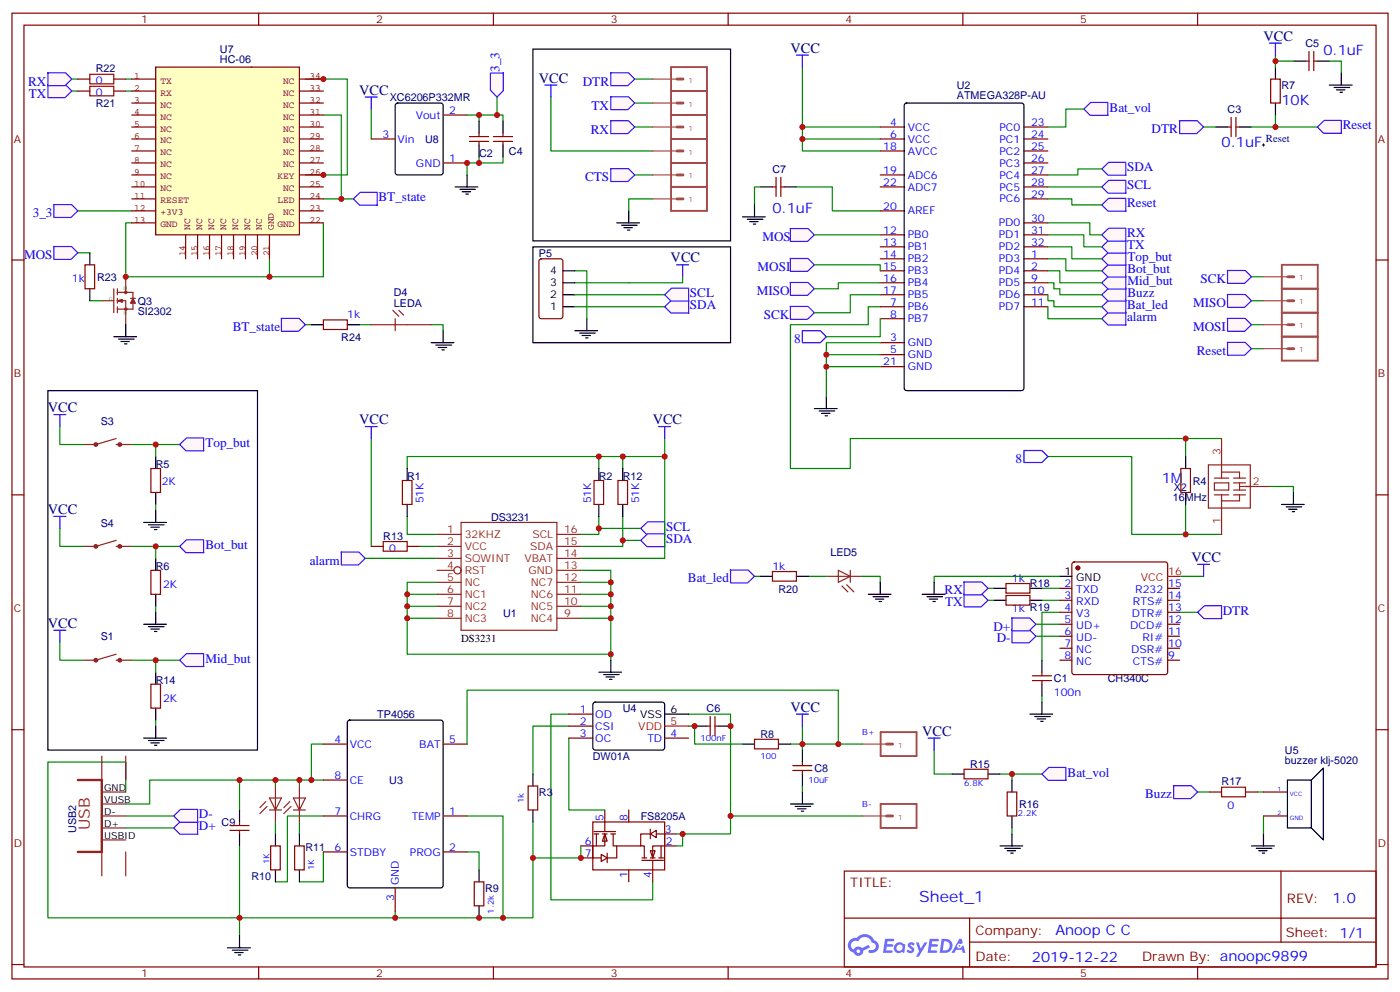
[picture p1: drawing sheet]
<svg xmlns="http://www.w3.org/2000/svg" width="412mm" height="292mm" viewBox="0 0 412 292" stroke-linecap="round" stroke-linejoin="round" font-family="sans-serif">
<g fill="none" stroke="#870000" stroke-width=".35">
<path d="M3.5 3.9h405.4v284.3h-405.4zM7.1 7.4h398.2v277.3h-398.2zM76.2 3.9v3.5M145.3 3.9v3.5M214.5 3.9v3.5M283.6 3.9v3.5M352.8 3.9v3.5M3.5 76.6h3.6M405.3 76.6h3.6M3.5 145.7h3.6M405.3 145.7h3.6M3.5 214.8h3.6"/>
<path d="M405.3 214.8h3.6M248.7 256.5h156.6v28.2h-156.6zM377.3 256.5v20.9M248.7 270.3h156.5M285.6 277.4h119.6M285.6 270.3v14.1M3.5 284h3.6M76.2 284.7v3.5M145.3 284.7v3.5M214.5 284.7v3.5M283.6 284.7v3.5M352.8 284.7v3.5"/>
<path d="M405.3 284h3.6"/>
</g>
<g fill="#5487ff">
<path d="M267.7 277.6a1.22 1.22 0 0 1 1.7 .3l-.4 .6a.47 .47 0 0 0-.3-.4 .47 .47 0 0 0-.5 .2l.1 .2a1.14 1.14 0 0 1 .8 1.8 1.14 1.14 0 0 1-1.9-.1l-.2-.1 .5-.6 .7 .4a.29 .29 0 0 0 .3-.2 .29 .29 0 0 0-.2-.3 1.04 1.04 0 0 1-.6-1.8z"/>
<path d="M260.7 276.4h2.4l.3 .2-.2 .5h-1.8l-.1 .9h1.5l.3 .4-.3 .3h-1.6l-.2 1.1 1.7 .1 .2 .3-.2 .3-2.6 .1z"/>
<path d="M273.8 276.4h2.4l.3 .2-.1 .5h-1.8l-.2 .9h1.6l.3 .4-.4 .3h-1.6l-.1 1.1 1.7 .1 .2 .3-.2 .3h-2.6z"/>
<path d="M282.6 276.4h.7l.3 1.3-.6 .3a.69 .69 0 0 0-1 .2 .69 .69 0 0 0 .4 1 .69 .69 0 0 0 .9-.6l.5-.3 .6 2.2h-.8l-.2-.8h-1.8l-.5 .8h-.8z"/>
<path d="M269.8 277.5h.8l.6 1.8 1.1-1.8h.9l-2.6 4.2h-.8l.9-1.6z"/>
<path d="M277.4 276.4l-.6 4.2h1.3a2.11 2.11 0 0 0 2.5-2.2 2.11 2.11 0 0 0-2.5-2zM278.1 277.1a1.39 1.39 0 0 1 1.7 1.5 1.39 1.39 0 0 1-1.8 1.2h-.3z"/>
<path d="M263.7 278a1.54 1.54 0 0 0-.1 2.2 1.54 1.54 0 0 0 2.2 .1l.6 .3 .3-2.3-.2-.3h-.4a1.49 1.49 0 0 0-2.4 0zM264 279a.94 .94 0 0 1 1.8 0 .94 .94 0 0 1-1.8 0z"/>
<path d="M250.4 276.8a2.18 2.18 0 0 0 1.1 3.7 1.44 1.44 0 0 0 1.6 .9 1.44 1.44 0 0 0 1.2-1.5l2-1-.5-.7-1.9 1a1.47 1.47 0 0 0-2.4 .4 1.39 1.39 0 0 1-.7-1.9 1.39 1.39 0 0 1 2-.5 2.12 2.12 0 0 1 2.2-1.3 2.12 2.12 0 0 1 1.9 1.7 1.14 1.14 0 0 1 1.1 1.4 1.14 1.14 0 0 1-1.7 .7 .43 .43 0 0 0-.5 .4 .43 .43 0 0 0 .4 .5 1.98 1.98 0 0 0 2.5-1.3 1.98 1.98 0 0 0-1.2-2.5 3.1 3.1 0 0 0-5.3-.7l-.9 .1zM252.3 280.1a.55 .55 0 0 1 1.1 0 .55 .55 0 0 1-1.1 0z"/>
<circle cx="282.6" cy="278.5" r=".26"/>
</g>
<g fill="none" stroke="#8c2424" stroke-width=".35">
<path d="M30 88.5h3.5M33.5 85v7.1M34.6 86.1h4.6v2.4M34.6 88.5h2.4v7.1M34.6 85v1.8M34.6 87.8v1.5M34.6 90.3v1.8M34.6 88.5l1.4 .4M35.3 88.5l.7 .4M36 88.2l-1.4 .3M36 88.2v.7M36 88.2l-1.1 .3 1.1 .4"/>
<path d="M37 81.5v4.6M38.5 87.8h1.4M39.2 88.9v2.1h-4.6M39.2 87.8l.7 1.5h-1.4zM39.2 88.5l.3 .8M39.2 88.5l-.4 .8M39.2 88.5l.3 .4M39.2 88.5l-.4 .4M243.4 169.7h10.6M246.9 167.9l3.6 1.8-3.6 1.8zM248 172.5l1.8 1.8M249.4 172.2l2.1 2.1"/>
<path d="M250.5 167.9v3.6"/>
<circle cx="37" cy="86.1" r=".35"/>
<circle cx="37" cy="91" r=".35"/>
</g>
<g fill="none" stroke="#008700" stroke-width=".35">
<path d="M21.2 26.8h1.7M21.2 23.3h1.7M90 23.3h12.3v28.2h-12.3M95.2 33.9h5.3v24.7M109.4 32.1v8.8M141.1 33.9v1.7M146.4 33.9h1.8v1.7M146.4 28.6v5.3h-8.8M95.2 58.6h8.9M141.1 46.2v1.8M148.2 46.2v1.8h-10.6v3.5M22.9 74.4h3.6"/>
<path d="M95.2 65.6v15.9h-15.8"/>
</g>
<path d="M157 72.7h58.2v28.2h-58.2z" fill="none" stroke="#000" stroke-width=".35"/>
<path d="M104.1 58.6l2-2h5l.1 3.8h-5.3z" fill="#fff7f7" stroke="#420aff" stroke-width=".35"/>
<path d="M90 95.6h1.7" fill="none" stroke="#008700" stroke-width=".35"/>
<path d="M82.8 93.8h5.3l1.9 1.8-2.1 1.9h-5z" fill="#fff7f7" stroke="#420aff" stroke-width=".35"/>
<path d="M37 26.8h1.8M37 23.3h1.8M22.9 62.1h15.9M38.8 65.6h-1.8v15.9h42.4v-5.3M169.3 79.7h3.6v14.1M26.5 88.5h3.5M105.8 95.6h3.6M127 95.6h3.5v1.8" fill="none" stroke="#008700" stroke-width=".35"/>
<path d="M33.5 99.1h6.7M34.9 99.8h4.6M37 95.6v3.5M91.7 95.6h3.5M102.3 95.6h3.5M130.5 97.4v3.5M35.6 100.5h2.5M36.7 101.2h.7M127 100.9h6.7M128.4 101.6h4.6M129.1 102.3h2.5M130.2 103h.7" fill="none" stroke="#000" stroke-width=".35"/>
<path d="M95.2 94.2h7.1v2.8h-7.1z" fill="none" stroke="#870000" stroke-width=".35"/>
<path d="M109.4 95.6h17.6M115.7 91.4l1.8 1.7M116.4 93.8v3.6M117.5 91.4l1.4 1.4" fill="none" stroke="#8c2424" stroke-width=".35"/>
<path d="M15.8 60.2h5.3l1.8 1.9-2 1.9h-5z" fill="#fff7f7" stroke="#420aff" stroke-width=".35"/>
<path d="M141.1 39.2v1M148.2 39.2v1M138.3 41.6h5.6M138.3 40.2h5.6M141.1 41.6v1.1M145.3 41.6h5.7M145.3 40.2h5.7M148.2 41.6v1.1" fill="none" stroke="#870000" stroke-width=".35"/>
<path d="M141.1 35.6v3.6M148.2 35.6v3.6M134.1 55h6.7M135.5 55.7h4.6M136.2 56.4h2.4M137.2 57.2h.7M137.6 51.5v3.5M141.1 42.7v3.5M148.2 42.7v3.5" fill="none" stroke="#000" stroke-width=".35"/>
<path d="M144.5 21.5l3.8-.1v5.3l-1.9 1.9-1.9-2.1z" fill="#fff7f7" stroke="#420aff" stroke-width=".35"/>
<path d="M107.6 28.6h3.5M109.4 28.6v3.5" fill="none" stroke="#00f" stroke-width=".35"/>
<path d="M116.7 30.5l.4-.2h12.7l.7 .5v20l-.4 .7h-13l-.6-.5-.1-20z" fill="none" stroke="#000" stroke-width=".35"/>
<path d="M130.5 33.9h7.1M109.4 40.9h7M130.5 48h7.1" fill="none" stroke="#870000" stroke-width=".35"/>
<path d="M45.9 19.8h42.3v49.3h-42.3z" fill="#ffffc2" stroke="#850000" stroke-width=".35"/>
<g fill="none" stroke="#850000" stroke-width=".35">
<path d="M74.1 19.8h.1M38.8 23.3h7.1M38.8 26.8h7.1M38.8 30.3h7.1M38.8 33.9h7.1M38.8 37.4h7.1M88.2 23.3h7M88.2 26.8h7M88.2 30.3h7M88.2 33.9h7M88.2 37.4h7M38.8 40.9h7.1"/>
<path d="M38.8 44.5h7.1M38.8 48h7.1M38.8 51.5h7.1M38.8 55h7.1M38.8 58.6h7.1M88.2 40.9h7M88.2 44.5h7M88.2 48h7M88.2 51.5h7M88.2 55h7M88.2 58.6h7M38.8 62.1h7.1"/>
<path d="M38.8 65.6h7.1M54.7 69.1v7.1M58.2 69.1v7.1M61.7 69.1v7.1M65.3 69.1v7.1M68.8 69.1v7.1M72.3 69.1v7.1M75.8 69.1v7.1M79.4 69.1v7.1M88.2 62.1h7M88.2 65.6h7"/>
</g>
<path d="M232.7 67.3h5.3l1.9 1.8-2 2h-5.1z" fill="#fff7f7" stroke="#420aff" stroke-width=".35"/>
<path d="M26.5 74.4v3.6M26.5 85v3.5" fill="none" stroke="#000" stroke-width=".35"/>
<path d="M25 78h2.9v7h-2.9z" fill="none" stroke="#870000" stroke-width=".35"/>
<path d="M15.8 72.6h5.3l1.8 1.8-2 2h-5z" fill="#fff7f7" stroke="#420aff" stroke-width=".35"/>
<path d="M34.2 129.1l-6 1.8h-3.5M34.2 130.9h4.6M34.2 159.1l-6 1.8h-3.5M34.2 160.9h4.6M34.2 192.6l-6 1.8h-3.5M34.2 194.4h4.6" fill="none" stroke="#8c2424" stroke-width=".35"/>
<g fill="none" stroke="#8c2424" stroke-width=".71">
<circle cx="28.2" cy="130.9" r=".35"/>
<circle cx="35.3" cy="130.9" r=".35"/>
<circle cx="28.2" cy="160.9" r=".35"/>
<circle cx="35.3" cy="160.9" r=".35"/>
<circle cx="28.2" cy="194.4" r=".35"/>
<circle cx="35.3" cy="194.4" r=".35"/>
</g>
<path d="M26.5 21.9h7v2.8h-7zM26.5 25.4h7v2.8h-7z" fill="none" stroke="#a10000" stroke-width=".35"/>
<path d="M22.9 23.3h3.6M22.9 26.8h3.6M33.5 23.3h3.5M33.5 26.8h3.5" fill="none" stroke="#870000" stroke-width=".35"/>
<path d="M107.6 164.4h21.2" fill="none" stroke="#008700" stroke-width=".35"/>
<g fill="#fff7f7" stroke="#420aff" stroke-width=".35">
<path d="M100.5 162.5h5.2l1.9 1.9-2 1.9h-5.1z"/>
<path d="M324.6 93.8l2-1.9h5l.1 3.8h-5.3z"/>
</g>
<path d="M259.3 90.3h-3.5v5.3h-23v42.3h17.7v-8.8h109.3M308.7 134.4h24.7v22.9h26.4M349.2 129.1v5.3M349.2 148.5v8.8M373.9 143.2h7.1v1.8M275.2 220.8v7.1h5.3" fill="none" stroke="#008700" stroke-width=".35"/>
<path d="M273.4 217.3h3.5M275.2 217.3v3.5" fill="none" stroke="#00f" stroke-width=".35"/>
<path d="M188.7 155.6l2.1-2h5l.1 3.8h-5.3z" fill="#fff7f7" stroke="#420aff" stroke-width=".35"/>
<path d="M222.2 169.7h1.8M37 233.2v-8.8h-22.9v45.8h56.5M70.6 229.7v8.8" fill="none" stroke="#008700" stroke-width=".35"/>
<path d="M22.9 229.7h7.1v21.1h-7.1" fill="none" stroke="#8c2424" stroke-width=".71"/>
<path d="M30 233.2h7M30 236.7h7M30 222.6v7.1M37 222.6v7.1M30 240.2h7M30 243.8h7M30 247.3h7M30 250.8v7.1M37 250.8v7.1" fill="none" stroke="#8c2424" stroke-width=".35"/>
<path d="M215.1 167.8h5.3l1.8 1.9-2 1.9h-5z" fill="#fff7f7" stroke="#420aff" stroke-width=".35"/>
<path d="M238.1 169.7h5.3M254 169.7h5.3v1.8" fill="none" stroke="#008700" stroke-width=".35"/>
<path d="M224 169.7h3.5M234.6 169.7h3.5M255.8 175h6.7M257.2 175.7h4.6M257.9 176.4h2.4M258.9 177.1h.7M259.3 171.5v3.5" fill="none" stroke="#000" stroke-width=".35"/>
<path d="M227.5 168.3h7.1v2.8h-7.1z" fill="none" stroke="#870000" stroke-width=".35"/>
<path d="M324.6 90.3l2-1.9h5l.1 3.8h-5.3z" fill="#fff7f7" stroke="#420aff" stroke-width=".35"/>
<path d="M291 176.7h1.8M291 173.2h1.8M312.2 180.3h-5.3v14.1M306.9 205v1.7" fill="none" stroke="#008700" stroke-width=".35"/>
<path d="M306.9 194.4v3.5M303.4 210.3h6.7M304.8 211h4.6M305.5 211.7h2.5M306.6 212.4h.7M306.9 201.4v3.6M306.9 206.7v3.6" fill="none" stroke="#000" stroke-width=".35"/>
<path d="M304.1 199h5.6M306.9 197.9v1.1M304.1 200.4h5.6M306.9 200.4v1" fill="none" stroke="#870000" stroke-width=".35"/>
<g fill="#fff7f7" stroke="#420aff" stroke-width=".35">
<path d="M283.9 174.9h5.3l1.8 1.8-2 2h-5z"/>
<path d="M283.9 171.4h5.3l1.8 1.8-2 2h-5z"/>
</g>
<path d="M306.9 173.2h5.3M306.9 176.7h5.3M305.2 187.3h7M305.2 183.8h7" fill="none" stroke="#008700" stroke-width=".35"/>
<path d="M292.8 176.7h3.5M292.8 173.2h3.5M303.4 176.7h3.5M303.4 173.2h3.5" fill="none" stroke="#000" stroke-width=".35"/>
<path d="M296.3 175.3h7.1v2.9h-7.1zM296.3 171.8h7.1v2.8h-7.1z" fill="none" stroke="#870000" stroke-width=".35"/>
<g fill="#fff7f7" stroke="#420aff" stroke-width=".35">
<path d="M298 185.5h5.3l1.9 1.8-2.1 2h-5z"/>
<path d="M298 181.9h5.3l1.9 1.9-2.1 1.9h-5z"/>
</g>
<path d="M37 243.8h14.2M37 240.2h14.2" fill="none" stroke="#008700" stroke-width=".35"/>
<g fill="#fff7f7" stroke="#420aff" stroke-width=".35">
<path d="M51.2 243.8l2-2h5l.1 3.8h-5.3z"/>
<path d="M51.2 240.2l2-1.9h5l.1 3.8h-5.3z"/>
</g>
<path d="M347.5 180.3h5.3M70.6 270.2v5.3" fill="none" stroke="#008700" stroke-width=".35"/>
<path d="M352.8 180.3l2-2h5l.1 3.8h-5.3z" fill="#fff7f7" stroke="#420aff" stroke-width=".35"/>
<path d="M162.3 28.6v15.9h30M187 23.3h5.3M187 30.3h5.3M187 37.4h5.3M187 51.5h5.3M312.2 169.7h-37v1.8M347.5 169.7h7" fill="none" stroke="#008700" stroke-width=".35"/>
<path d="M352.8 166.2h3.5M354.5 166.2v3.5" fill="none" stroke="#00f" stroke-width=".35"/>
<path d="M271.6 175h6.7M273 175.7h4.6M273.8 176.4h2.4M274.8 177.1h.7M275.2 171.5v3.5M312.2 169.7h3.5" fill="none" stroke="#000" stroke-width=".35"/>
<circle cx="317.5" cy="167.2" r=".53" fill="#870000" stroke="#870000" stroke-width=".35"/>
<g fill="none" stroke="#870000" stroke-width=".35">
<path d="M312.2 173.2h3.5M312.2 176.7h3.5M316 165.7l.4-.2h26.9l.5 .2 .2 .5v31.7l-.3 .5-.4 .2h-26.9l-.5-.2-.2-.5v-31.7zM344 173.2h3.5M344 176.7h3.5M312.2 180.3h3.5M312.2 183.8h3.5M312.2 187.3h3.5M312.2 190.9h3.5M312.2 194.4h3.5M344 180.3h3.5M344 183.8h3.5"/>
<path d="M344 187.3h3.5M344 190.9h3.5M344 194.4h3.5"/>
</g>
<path d="M344 169.7h3.5" fill="none" stroke="#f00" stroke-width=".35"/>
<path d="M197.7 19.8h10.6v42.3h-10.6zM197.7 33.9h10.6M197.7 26.8h10.6M197.7 55h10.6M197.7 48h10.6M197.7 40.9h10.6M259.4 215.5h10.6v7.1h-10.6zM259.4 236.7h10.6v7.1h-10.6z" fill="none" stroke="#a64a4a" stroke-width=".56"/>
<path d="M199.4 37.4h1.8M199.4 30.3h1.8M199.4 23.3h1.8M199.4 58.6h1.8M199.4 51.5h1.8M199.4 44.5h1.8M261.2 219.1h1.7M261.2 240.2h1.7" fill="none" stroke="#a64a4a" stroke-width=".85"/>
<path d="M192.3 37.4h6.9M192.3 30.3h6.9M192.3 23.3h6.9M192.3 58.6h6.9M192.3 51.5h6.9M192.3 44.5h6.9M254 219.1h6.9M254 240.2h6.9" fill="none" stroke="#a64a4a" stroke-width=".35"/>
<path d="M324.6 86.8l2-2h5l.1 3.8h-5.3z" fill="#fff7f7" stroke="#420aff" stroke-width=".35"/>
<path d="M352.8 233.2h3.5" fill="none" stroke="#008700" stroke-width=".35"/>
<path d="M345.6 231.3h5.3l1.9 1.9-2.1 1.9h-5z" fill="#fff7f7" stroke="#420aff" stroke-width=".35"/>
<path d="M370.4 233.2h1.8M372.2 240.2v5.3" fill="none" stroke="#008700" stroke-width=".35"/>
<path d="M359.8 231.8h7.1v2.8h-7.1z" fill="none" stroke="#a10000" stroke-width=".35"/>
<path d="M356.3 233.2h3.5M366.9 233.2h3.5M372.2 233.2h7M372.2 240.2h7" fill="none" stroke="#870000" stroke-width=".35"/>
<path d="M379.2 229.7h7.1v14.1h-7.1zM386.3 229.7l3.5-3.6v21.2l-3.5-3.5M368.7 249.1h6.7M370.1 249.8h4.5M370.8 250.5h2.4M371.8 251.2h.7M372.2 245.5v3.6" fill="none" stroke="#000" stroke-width=".35"/>
<path d="M319.3 32.1l2-1.9h5l.1 3.8h-5.3z" fill="#fff7f7" stroke="#420aff" stroke-width=".35"/>
<path d="M298.1 227.9h8.8" fill="none" stroke="#008700" stroke-width=".35"/>
<path d="M306.9 227.9l2-1.9h5.1l.1 3.7h-5.3z" fill="#fff7f7" stroke="#420aff" stroke-width=".35"/>
<path d="M167.6 210.3h-5.3v54.6h30v-5.3M294.6 227.9h3.5v1.8M298.1 243.8v1.7" fill="none" stroke="#008700" stroke-width=".35"/>
<path d="M280.5 227.9h3.5M291 227.9h3.6M298.1 229.7v3.5M294.6 249.1h6.7M296 249.8h4.6M296.7 250.5h2.5M297.7 251.2h.7M298.1 240.2v3.6M298.1 245.5v3.6" fill="none" stroke="#000" stroke-width=".35"/>
<path d="M284 226.5h7v2.8h-7zM296.7 233.2h2.8v7h-2.8zM195.8 245.5h3.5" fill="none" stroke="#870000" stroke-width=".35"/>
<g fill="#fff" stroke="#870000" stroke-width=".35">
<path d="M191.6 250.5h1.4l-.7 2.1z"/>
<path d="M191.6 245.5l1.7-1v2.1z"/>
</g>
<path d="M185.2 256.1v3.5M189.1 253.3h6.3M189.1 252.6h1.4M191.6 245.5h-2.9v3.6h1.1v3.5M191.6 244.1v2.8M191.6 252.6h1.4M192.3 253.3v6.3M193.3 245.5h2.5v3.6h-3.5v3.5M194 252.6h1.4M194.7 249.1v3.5M195.8 249.1h3.5" fill="none" stroke="#870000" stroke-width=".35"/>
<g fill="#fff" stroke="#870000" stroke-width=".35">
<path d="M178.2 245.5l.7 2.2h-1.5z"/>
<path d="M177.1 251.5l1.8 1.1-1.8 1z"/>
</g>
<g fill="none" stroke="#870000" stroke-width=".35">
<path d="M178.2 238.5v6.3M185.2 238.5v3.5M171.1 249.1h3.5M171.1 252.6h3.5M174.6 242h21.2v14.1h-21.2zM175 244.8h6.3M175 245.5h1.4M175.7 245.5v3.6M177.4 245.5h1.5M178.2 245.5v3.6h-3.6v3.5h2.5M178.9 251.2v2.8M179.9 245.5h1.4"/>
<path d="M180.6 245.5v3.6h1.1v3.5h-2.8M181.7 249.1h7"/>
</g>
<path d="M368.7 102.7h3.5M157 252.6v17.6h-8.8" fill="none" stroke="#008700" stroke-width=".35"/>
<g fill="#fff7f7" stroke="#420aff" stroke-width=".35">
<path d="M361.5 100.8h5.3l1.9 1.9-2.1 1.9h-5z"/>
<path d="M232.7 76.1h5.3l1.9 1.9-2 1.9h-5.1z"/>
<path d="M232.7 83.2h5.3l1.9 1.8-2 2h-5.1z"/>
<path d="M232.7 90.2h5.3l1.9 1.9-2 1.9h-5.1z"/>
</g>
<path d="M368.7 95.6h3.5M368.7 88.5h3.5" fill="none" stroke="#008700" stroke-width=".35"/>
<g fill="#fff7f7" stroke="#420aff" stroke-width=".35">
<path d="M361.5 93.8h5.3l1.9 1.8-2.1 1.9h-5z"/>
<path d="M361.5 86.7h5.3l1.9 1.8-2.1 2h-5z"/>
</g>
<path d="M368.7 81.5h3.5" fill="none" stroke="#008700" stroke-width=".35"/>
<path d="M361.5 79.6h5.3l1.9 1.9-2.1 1.9h-5z" fill="#fff7f7" stroke="#420aff" stroke-width=".35"/>
<path d="M377.6 78h10.6v28.2h-10.6zM377.6 99.1h10.6M377.6 92.1h10.6M377.6 85h10.6" fill="none" stroke="#a64a4a" stroke-width=".56"/>
<path d="M379.3 95.6h1.8M379.3 88.5h1.8M379.3 81.5h1.8M379.3 102.7h1.8" fill="none" stroke="#a64a4a" stroke-width=".85"/>
<path d="M372.2 95.6h6.9M372.2 88.5h6.9M372.2 81.5h6.9M372.2 102.7h6.9" fill="none" stroke="#a64a4a" stroke-width=".35"/>
<path d="M109.4 129.1v31.8M123.5 160.9h5.3" fill="none" stroke="#008700" stroke-width=".35"/>
<path d="M112.9 159.5h7v2.8h-7z" fill="none" stroke="#a10000" stroke-width=".35"/>
<path d="M109.4 160.9h3.5M119.9 160.9h3.6" fill="none" stroke="#870000" stroke-width=".35"/>
<g fill="#fff7f7" stroke="#420aff" stroke-width=".35">
<path d="M324.6 83.3l2-2h5l.1 3.8h-5.3z"/>
<path d="M324.6 79.7l2-1.9h5l.1 3.8h-5.3z"/>
<path d="M324.6 76.2l2-1.9h5l.1 3.8h-5.3z"/>
</g>
<path d="M15.9 185.6h3.5M17.6 185.6v3.5" fill="none" stroke="#00f" stroke-width=".35"/>
<path d="M45.9 197.9v3.5M42.3 217.3h6.7M43.7 218h4.6M44.4 218.7h2.5M45.5 219.4h.7M45.9 208.5v3.5M45.9 213.8v3.5" fill="none" stroke="#000" stroke-width=".35"/>
<path d="M44.4 201.4h2.9v7.1h-2.9z" fill="none" stroke="#870000" stroke-width=".35"/>
<path d="M17.6 189.1v5.3h7.1M45.9 194.4h7M45.9 212v1.8" fill="none" stroke="#008700" stroke-width=".35"/>
<path d="M52.9 194.4l2-2h5.1l.1 3.8h-5.3z" fill="#fff7f7" stroke="#420aff" stroke-width=".35"/>
<path d="M169.3 83.3h15.9M176.4 155.6h12.3M183.4 159.1h5.3M38.8 194.4h7.1v3.5M81.1 229.7v1.7M88.2 229.7v1.7M70.6 249.1v8.8M81.1 242v3.5M88.2 242v3.5M95.2 250.8v8.8h-7M95.2 240.2h-10.5v19.4h-3.6M116.4 268.5v1.7" fill="none" stroke="#008700" stroke-width=".35"/>
<path d="M159 76.4l.5-.2h5.6l.7 .4v16.5l-.5 .7h-5.8l-.7-.4-.1-16.5z" fill="none" stroke="#870000" stroke-width=".35"/>
<path d="M165.8 79.7h3.5M165.8 90.3h3.5M165.8 86.8h3.5M165.8 83.3h3.5" fill="none" stroke="#000" stroke-width=".35"/>
<path d="M188.7 159.1l2.1-1.9h5l.1 3.8h-5.3z" fill="#fff7f7" stroke="#420aff" stroke-width=".35"/>
<path d="M160.5 25h3.5M162.3 25v3.6M107.6 125.6h3.5M109.4 125.6v3.5M194 125.6h3.6M195.8 125.6v3.5" fill="none" stroke="#00f" stroke-width=".35"/>
<g fill="none" stroke="#008700" stroke-width=".35">
<path d="M192.3 58.6h-7.1v3.5M119.9 137.9v-3.5h56.5v3.5M176.4 134.4h7v3.5M183.4 134.4h12.4M195.8 129.1v35.3h-24.7M119.9 152v5.3h8.9M176.4 152v5.3h-5.3M183.4 152v8.9h-12.3M119.9 178.5h8.9M119.9 175h8.9M128.8 171.5h-8.9v21.1h60M171.1 167.9h8.8v26.5"/>
<path d="M171.1 178.5h8.8M171.1 175h8.8M171.1 171.5h8.8M119.9 182h8.9M171.1 182h8.8"/>
</g>
<g fill="none" stroke="#000" stroke-width=".35">
<path d="M157 14.5h58.2v56.4h-58.2zM181.7 65.6h6.7M183.1 66.3h4.6M183.8 67h2.5M184.9 67.7h.7M185.2 62.1v3.5M119.9 137.9v3.6M176.4 137.9v3.6M183.4 137.9v3.6M119.9 148.5v3.5M176.4 148.5v3.5M183.4 148.5v3.5"/>
<path d="M176.4 197.9h6.7M177.8 198.6h4.6M178.5 199.3h2.5M179.9 194.4v3.5M179.6 200h.7"/>
</g>
<path d="M118.5 141.5h2.9v7h-2.9zM175 141.5h2.8v7h-2.8zM182 141.5h2.9v7h-2.9z" fill="none" stroke="#870000" stroke-width=".35"/>
<g fill="none" stroke="#8c2424" stroke-width=".35">
<path d="M128.8 157.3h7M135.8 153.8h28.2v31.8h-28.2zM164 157.3h7.1M128.8 160.9h7M128.8 167.9h4.9M128.8 164.4h7M128.8 171.5h7M128.8 175h7M128.8 178.5h7M164 160.9h7.1M164 167.9h7.1M164 164.4h7.1"/>
<path d="M164 171.5h7.1M164 175h7.1M164 178.5h7.1M128.8 182h7M164 182h7.1"/>
<circle cx="134.8" cy="167.9" r="1.06"/>
</g>
<g fill="#fff7f7" stroke="#420aff" stroke-width=".35">
<path d="M179.8 49.7h5.3l1.9 1.8-2.1 1.9h-5z"/>
<path d="M179.8 28.5h5.3l1.9 1.8-2.1 2h-5z"/>
<path d="M179.8 35.5h5.3l1.9 1.9-2.1 1.9h-5z"/>
<path d="M179.8 21.4h5.3l1.9 1.9-2.1 1.9h-5z"/>
</g>
<g fill="none" stroke="#008700" stroke-width=".35">
<path d="M169.3 90.3h26.5M169.3 86.8h26.5M201.1 81.5v1.8h-15.9M17.6 155.6v5.3h7.1M45.9 178.5v1.8M45.9 160.9h7M95.2 219.1h-3.5v10.6M137.6 219.1v-15.9h109.3v15.9M167.6 213.8h-10.6v14.1M167.6 217.3v21.2h10.6M202.8 213.8h1.8v5.3h14.1M202.8 210.3h12.4v35.2h-15.9"/>
<path d="M232.8 219.1h21.2M236.4 213.8v7M95.2 229.7h-51.1v7h-7.1M236.4 231.4v1.8M137.6 240.2h10.6v30h-77.6v-12.3M137.6 250.8h3.5v5.3M157 242v10.6h14.1v-3.5M201.1 245.5v3.6h-1.8M215.2 240.2h38.8"/>
</g>
<g fill="none" stroke="#8c2424" stroke-width=".35">
<path d="M356 136.9h12.3v12.7h-12.3zM359.8 129.1v11.7M359.8 139h5.3v1.8M357.7 142.2h4.2v2.1h-4.2zM357.7 140.8h4.2M357.7 145.7h4.2M359.8 145.7v11.6M363.4 142.2h3.5M363.4 144.3h3.5M363.4 140.8h3.5M363.4 145.7h3.5M365.1 145.7v1.8h-5.3"/>
<path d="M365.1 142.2v2.1M365.1 143.2h8.8M78.3 236l-1.7 1.8M78.7 237.4l-2.1 2.1M79.4 235h3.5l-1.8 3.5zM79.4 238.5h3.5M81.1 231.4v10.6M85.4 236l-1.8 1.8M85.7 237.4l-2.1 2.1M86.4 238.5h3.6M86.4 235h3.6l-1.8 3.5zM88.2 231.4v10.6"/>
</g>
<g fill="none" stroke="#000" stroke-width=".35">
<path d="M375.7 19.8v3.5M381 18h3.5M388.1 18h3.5M358.1 37.4h3.5M365.1 37.4h3.6M375.7 30.3v3.6M224 55h3.5M231.1 55h3.5M14.1 115h61.7v105.8h-61.7zM45.9 134.4v3.5M45.9 145v3.5M45.9 164.4v3.5"/>
<path d="M45.9 175v3.5M42.3 183.8h6.7M43.7 184.5h4.6M44.4 185.2h2.5M45.5 185.9h.7M45.9 180.3v3.5M102.5 212.2l.5-.2h26.8l.7 .5v48.2l-.4 .7h-27.1l-.6-.5-.1-48.2zM174.9 206.9l.4-.2 20.1 .1 .4 .6-.1 13-.6 .4h-20l-.5-.7v-12.7zM195.8 210.3h7M204.6 213.8h3.5M211.7 213.8h3.5M218.7 219.1h3.5"/>
<path d="M229.3 219.1h3.5M70.6 238.5v3.5M157 227.9v3.5M157 238.5v3.5M232.8 236.7h6.7M234.2 237.4h4.6M234.9 238.1h2.5M236 238.8h.7M236.4 220.8v3.6M236.4 227.9v3.5M236.4 233.2v3.5M70.6 245.5v3.6"/>
<path d="M81.1 245.5v3.6M81.1 256.1v3.5M88.2 245.5v3.6M88.2 256.1v3.5M141.1 256.1v3.5M67 279h6.7M68.4 279.8h4.6M70.6 275.5v3.5M141.1 266.7v3.5M69.1 280.5h2.5M70.2 281.2h.7"/>
</g>
<g fill="none" stroke="#870000" stroke-width=".35">
<path d="M384.5 18h1.1M385.6 15.2v5.6M387 15.2v5.6M387 18h1.1M361.6 37.4h1.1M362.7 34.6v5.6M364.1 34.6v5.6M364.1 37.4h1M374.3 23.3h2.8v7h-2.8zM227.5 55h1.1M228.6 52.2v5.7M230 52.2v5.7"/>
<path d="M230 55h1.1M44.4 137.9h2.9v7.1h-2.9zM44.4 167.9h2.9v7.1h-2.9zM95.2 219.1h7.1M130.5 219.1h7.1M167.6 213.8h7M167.6 210.3h7M167.6 217.3h7M195.8 217.3h7M208.1 213.8h1.1M209.2 211v5.6M210.6 211v5.6"/>
<path d="M210.6 213.8h1.1M222.2 217.7h7.1v2.8h-7.1zM95.2 229.7h7.1M155.6 231.4h2.8v7.1h-2.8zM233.5 226.8h5.7M233.5 225.4h5.7M236.4 224.4v1M236.4 226.8v1.1M67.7 243.1h5.7M67.7 244.5h5.7M70.6 242v1.1M70.6 244.5v1"/>
<path d="M79.7 249.1h2.8v7h-2.8zM86.8 249.1h2.8v7h-2.8zM95.2 240.2h7.1M95.2 250.8h7.1M130.5 240.2h7.1M130.5 250.8h7.1M139.7 259.6h2.8v7.1h-2.8zM116.4 261.4v7.1"/>
</g>
<path d="M15.9 122.1h3.5M17.6 122.1v3.5M15.9 152h3.5M17.6 152v3.6M234.6 210.3h3.5M236.4 210.3v3.5" fill="none" stroke="#00f" stroke-width=".35"/>
<path d="M195.8 213.8h7" fill="none" stroke="#f00" stroke-width=".35"/>
<path d="M52.9 160.9l2-2h5.1l.1 3.8h-5.3z" fill="#fff7f7" stroke="#420aff" stroke-width=".35"/>
<path d="M17.6 125.6v5.3h7.1M45.9 130.9h7M45.9 148.5v1.8M38.8 160.9h7.1v3.5" fill="none" stroke="#008700" stroke-width=".35"/>
<path d="M42.3 153.8h6.7M43.7 154.5h4.6M44.4 155.2h2.5M45.5 155.9h.7M45.9 150.3v3.5" fill="none" stroke="#000" stroke-width=".35"/>
<path d="M52.9 130.9l2-2h5.1l.1 3.8h-5.3z" fill="#fff7f7" stroke="#420aff" stroke-width=".35"/>
<path d="M38.8 130.9h7.1v3.5" fill="none" stroke="#008700" stroke-width=".35"/>
<g fill="#fff7f7" stroke="#420aff" stroke-width=".35">
<path d="M324.6 49.7l2-1.9h5l.1 3.8h-5.3z"/>
<path d="M324.6 55l2-1.9h5l.1 3.8h-5.3z"/>
<path d="M195.8 90.3l2-1.9h5l.1 3.8h-5.3z"/>
<path d="M195.8 86.8l2-2h5l.1 3.8h-5.3z"/>
</g>
<path d="M169.3 97.4h6.7M170.7 98.1h4.6M171.4 98.8h2.5M172.5 99.5h.7M172.9 93.8v3.6" fill="none" stroke="#000" stroke-width=".35"/>
<path d="M199.3 78h3.5M201.1 78v3.5" fill="none" stroke="#00f" stroke-width=".35"/>
<g fill="#fff7f7" stroke="#420aff" stroke-width=".35">
<path d="M324.6 72.7l2-2h5l.1 3.8h-5.3z"/>
<path d="M324.6 69.1l2-1.9h5l.1 3.8h-5.3z"/>
<path d="M14 25h5.3l1.9 1.8-2.1 2h-5z"/>
<path d="M14 21.4h5.3l1.9 1.9-2.1 1.9h-5z"/>
</g>
<path d="M391.6 25h6.7M393 25.8h4.6M393.7 26.5h2.5M394.8 27.2h.7M395.1 21.5v3.5M349.2 134.4v3.5M349.2 145v3.5M377.5 148.5h6.7M378.9 149.2h4.6M379.6 149.9h2.5M380.6 150.6h.8M381 145v3.5" fill="none" stroke="#000" stroke-width=".35"/>
<path d="M347.8 137.9h2.9v7.1h-2.9z" fill="none" stroke="#870000" stroke-width=".35"/>
<path d="M375.7 18h5.3M391.6 18h3.5v3.5" fill="none" stroke="#008700" stroke-width=".35"/>
<path d="M324.6 60.3l2-1.9h5l.1 3.8h-5.3z" fill="#fff7f7" stroke="#420aff" stroke-width=".35"/>
<path d="M375.7 16.2v3.6M375.7 37.4h12.4" fill="none" stroke="#008700" stroke-width=".35"/>
<path d="M373.9 12.7h3.6M375.7 12.7v3.5" fill="none" stroke="#00f" stroke-width=".35"/>
<path d="M371.8 42.7h.7M372.2 42.3v.7" fill="none" stroke="#000" stroke-width=".29"/>
<path d="M388.1 37.4l2-1.9h5l.1 3.7h-5.3z" fill="#fff7f7" stroke="#420aff" stroke-width=".35"/>
<path d="M354.5 37.4h3.6" fill="none" stroke="#008700" stroke-width=".35"/>
<path d="M347.4 35.5h5.3l1.8 1.9-2 1.9h-5z" fill="#fff7f7" stroke="#420aff" stroke-width=".35"/>
<g fill="none" stroke="#008700" stroke-width=".35">
<path d="M236.4 19.8v17.6h22.9M236.4 37.4v3.5h22.9M319.3 32.1h-5.3v5.3h-5.3M375.7 33.9v3.5h-7M224 55h-1.8v5.3M234.6 55h10.6v7.1h14.1M236.4 40.9v3.6h22.9M308.7 58.6h7v1.7h8.9M308.7 55h15.9M324.6 49.7h-7.1v1.8h-8.8M239.9 78h19.4v1.7M239.9 69.1h19.4"/>
<path d="M308.7 65.6h12.3v3.5h3.6M308.7 69.1h10.6v3.6h5.3M308.7 72.7h7v3.5h8.9M308.7 76.2h5.3v3.5h10.6M308.7 79.7h3.5v3.6h12.4M259.3 83.3h-12.4v1.7h-7M259.3 86.8h-8.8v5.3h-10.6M259.3 93.8v5.3h-15.9M308.7 90.3v3.5h15.9M308.7 86.8v1.7h1.7v1.8h14.2M308.7 83.3h1.7v1.7h1.8v1.8h12.4M243.4 104.4h15.9"/>
<path d="M243.4 108h15.9M259.3 100.9h-15.9v15.9"/>
</g>
<path d="M266.6 30.5l.5-.2h33.8l.7 .5v83.5l-.4 .7h-34.1l-.7-.5-.1-83.5zM218.7 63.9h6.7M220.1 64.6h4.6M220.8 65.3h2.5M221.9 66h.7M222.2 60.3v3.6M243.4 116.8v3.5M239.9 120.3h6.7M241.3 121h4.6M242 121.7h2.5M243.1 122.4h.7" fill="none" stroke="#000" stroke-width=".35"/>
<path d="M234.6 16.2h3.5M236.4 16.2v3.6M236.4 97.4h5.3l1.7 1.7-1.7 1.8h-5.3zM301.6 132.6h5.3l1.8 1.8-1.8 1.8h-5.3z" fill="none" stroke="#00f" stroke-width=".35"/>
<g fill="none" stroke="#870000" stroke-width=".35">
<path d="M259.3 37.4h7M301.6 37.4h7.1M259.3 40.9h7M259.3 44.5h7M259.3 51.5h7M259.3 55h7M301.6 40.9h7.1M301.6 44.5h7.1M301.6 51.5h7.1M301.6 55h7.1M301.6 48h7.1M301.6 58.6h7.1"/>
<path d="M259.3 62.1h7M259.3 69.1h7M259.3 72.7h7M259.3 76.2h7M259.3 79.7h7M301.6 69.1h7.1M301.6 72.7h7.1M301.6 76.2h7.1M301.6 79.7h7.1M301.6 65.6h7.1M259.3 83.3h7M259.3 86.8h7"/>
<path d="M259.3 90.3h7M259.3 93.8h7M301.6 83.3h7.1M301.6 86.8h7.1M301.6 90.3h7.1M259.3 100.9h7M259.3 104.4h7M259.3 108h7"/>
</g>
<g fill="#c00">
<circle cx="243.4" cy="107.9" r=".88"/>
<circle cx="236.4" cy="37.4" r=".88"/>
<circle cx="137.6" cy="48" r=".88"/>
<circle cx="146.4" cy="33.9" r=".88"/>
<circle cx="95.3" cy="51.5" r=".88"/>
<circle cx="95.3" cy="23.3" r=".88"/>
<circle cx="100.5" cy="58.6" r=".88"/>
<circle cx="349.3" cy="129.1" r=".88"/>
<circle cx="201.1" cy="245.5" r=".88"/>
<circle cx="171.1" cy="252.6" r=".88"/>
<circle cx="157" cy="252.6" r=".88"/>
<circle cx="148.2" cy="270.2" r=".88"/>
<circle cx="45.9" cy="194.4" r=".88"/>
<circle cx="116.4" cy="270.2" r=".88"/>
<circle cx="183.4" cy="159.1" r=".88"/>
<circle cx="195.8" cy="134.4" r=".88"/>
<circle cx="183.4" cy="134.4" r=".88"/>
<circle cx="119.9" cy="182" r=".88"/>
<circle cx="119.9" cy="178.5" r=".88"/>
<circle cx="119.9" cy="175" r=".88"/>
<circle cx="179.9" cy="192.6" r=".88"/>
<circle cx="179.9" cy="182" r=".88"/>
<circle cx="179.9" cy="175" r=".88"/>
<circle cx="246.9" cy="219.1" r=".88"/>
<circle cx="236.4" cy="219.1" r=".88"/>
<circle cx="215.2" cy="240.2" r=".88"/>
<circle cx="45.9" cy="160.9" r=".88"/>
<circle cx="45.9" cy="130.9" r=".88"/>
<circle cx="375.7" cy="18" r=".88"/>
<circle cx="375.7" cy="37.4" r=".88"/>
<circle cx="215.2" cy="213.8" r=".88"/>
<circle cx="204.6" cy="213.8" r=".88"/>
<circle cx="141.1" cy="270.2" r=".88"/>
<circle cx="91.7" cy="229.7" r=".88"/>
<circle cx="179.9" cy="171.4" r=".88"/>
<circle cx="179.9" cy="178.5" r=".88"/>
<circle cx="176.4" cy="134.4" r=".88"/>
<circle cx="176.4" cy="155.6" r=".88"/>
<circle cx="88.2" cy="229.7" r=".88"/>
<circle cx="81.1" cy="229.7" r=".88"/>
<circle cx="298.1" cy="227.9" r=".88"/>
<circle cx="70.6" cy="270.2" r=".88"/>
<circle cx="70.6" cy="229.7" r=".88"/>
<circle cx="349.3" cy="157.3" r=".88"/>
<circle cx="79.4" cy="81.5" r=".88"/>
<circle cx="141.1" cy="33.9" r=".88"/>
<circle cx="141.1" cy="48" r=".88"/>
<circle cx="37" cy="81.5" r=".88"/>
<circle cx="236.4" cy="40.9" r=".88"/>
<circle cx="243.4" cy="104.4" r=".88"/>
</g>
<text font-size="4.6" fill="#8d2323" x="26.5" y="244.5" transform="rotate(-90 26.5 244.5)">USB</text>
<text font-size="4.6" fill="#00f" x="270.8" y="265.5">Sheet_1</text>
<g font-size="4.2" fill="#000080">
<text x="372.2" y="12">VCC</text>
<text x="232.8" y="15.5">VCC</text>
<text x="105.8" y="27.9">VCC</text>
<text x="158.7" y="24.3">VCC</text>
<text x="197.6" y="77.3">VCC</text>
<text x="14.1" y="121.4">VCC</text>
<text x="105.8" y="124.9">VCC</text>
<text x="192.3" y="124.9">VCC</text>
<text x="14.1" y="151.3">VCC</text>
<text x="351" y="165.5">VCC</text>
<text x="14.1" y="184.9">VCC</text>
<text x="232.8" y="209.6">VCC</text>
<text x="271.6" y="216.6">VCC</text>
</g>
<g font-size="4.2" fill="#00f">
<text x="389.8" y="16.2">0.1uF</text>
<text x="377.5" y="31">10K</text>
<text x="359.8" y="43.4">0.1uF</text>
<text x="227.5" y="62.8">0.1uF</text>
<text x="342.2" y="142.2">1M</text>
<text x="392.5" y="265.7">1.0</text>
<text x="310.9" y="275.3">Anoop C C</text>
<text x="304" y="283.1">2019-12-22</text>
</g>
<g font-size="3.9" fill="#00f">
<text x="147.1" y="21.1" transform="rotate(-90 147.1 21.1)">3_3</text>
<text x="8.3" y="25.2">RX</text>
<text x="8.5" y="28.7">TX</text>
<text x="171.7" y="25.2">DTR</text>
<text x="174.2" y="32.3">TX</text>
<text x="326.8" y="32.9">Bat_vol</text>
<text x="174" y="39.3">RX</text>
<text x="339.2" y="39.2">DTR</text>
<text x="395.5" y="38.1">Reset</text>
<text x="172.3" y="53.4">CTS</text>
<text x="332" y="50.4">SDA</text>
<text x="111.5" y="59.3">BT_state</text>
<text x="332" y="55.7">SCL</text>
<text x="9.7" y="63.9">3_3</text>
<text x="332" y="61">Reset</text>
<text x="224.6" y="71">MOS</text>
<text x="332" y="69.9">RX</text>
<text x="7.1" y="76.2">MOS</text>
<text x="332" y="73.4">TX</text>
<text x="332.1" y="77">Top_but</text>
<text x="223.1" y="79.8">MOSI</text>
<text x="332.1" y="80.5">Bot_but</text>
<text x="353.6" y="83.3">SCK</text>
<text x="203.2" y="87.5">SCL</text>
<text x="222.9" y="86.9">MISO</text>
<text x="332.1" y="87.5">Buzz</text>
<text x="332.1" y="84">Mid_but</text>
<text x="203.2" y="91">SDA</text>
<text x="225" y="93.9">SCK</text>
<text x="332" y="91">Bat_led</text>
<text x="332" y="94.6">alarm</text>
<text x="351.4" y="90.4">MISO</text>
<text x="68.5" y="97.4">BT_state</text>
<text x="233.9" y="100.9">8</text>
<text x="351.4" y="97.4">MOSI</text>
<text x="352.5" y="104.5">Reset</text>
<text x="60.5" y="131.7">Top_but</text>
<text x="299.2" y="136.2">8</text>
<text x="60.5" y="161.6">Bot_but</text>
<text x="196.2" y="156.3">SCL</text>
<text x="196.2" y="159.8">SDA</text>
<text x="91.2" y="166.2">alarm</text>
<text x="202.7" y="171.5">Bat_led</text>
<text x="278.2" y="175">RX</text>
<text x="278.4" y="178.6">TX</text>
<text x="292.6" y="185.7">D+</text>
<text x="360.2" y="181.1">DTR</text>
<text x="293.6" y="189.2">D-</text>
<text x="60.5" y="195.2">Mid_but</text>
<text x="314.5" y="228.7">Bat_vol</text>
<text x="337.3" y="235">Buzz</text>
<text x="58.6" y="244.5">D+</text>
<text x="58.6" y="240.9">D-</text>
</g>
<g font-size="3.9" fill="#800">
<text x="250.5" y="261.1">TITLE:</text>
<text x="379.1" y="265.7">REV:</text>
<text x="287.4" y="275.3">Company:</text>
<text x="378.7" y="275.9">Sheet: 1/1</text>
<text x="287.4" y="282.9">Date:</text>
<text x="336.4" y="283">Drawn By: anoopc9899</text>
</g>
<g font-size="3.2" fill="#800">
<text x="41.6" y="6.9">1</text>
<text x="110.8" y="6.9">2</text>
<text x="179.9" y="6.9">3</text>
<text x="249.1" y="6.9">4</text>
<text x="318.2" y="6.9">5</text>
<text x="4.1" y="42">A</text>
<text x="405.9" y="42">A</text>
<text x="4.1" y="111.1">B</text>
<text x="405.9" y="111.1">B</text>
<text x="4.1" y="180.3">C</text>
<text x="405.9" y="180.3">C</text>
<text x="4.1" y="249.4">D</text>
<text x="405.9" y="249.4">D</text>
<text x="41.6" y="287.7">1</text>
<text x="110.8" y="287.7">2</text>
<text x="179.9" y="287.7">3</text>
<text x="249.1" y="287.7">4</text>
<text x="318.2" y="287.7">5</text>
</g>
<g font-size="3.2" fill="#000080">
<text x="64.8" y="15.7">U7</text>
<text x="384.5" y="13.9">C5</text>
<text x="28.2" y="21.3">R22</text>
<text x="64.8" y="18.7">HC-06</text>
<text x="114.8" y="29.8">XC6206P332MR</text>
<text x="281.9" y="29.3">ATMEGA328P-AU</text>
<text x="281.9" y="26.1">U2</text>
<text x="377.5" y="26.3">R7</text>
<text x="28.2" y="31.6">R21</text>
<text x="361.6" y="33.3">C3</text>
<text x="372.9" y="41.8">Reset</text>
<text x="125.2" y="42.1">U8</text>
<text x="141.1" y="46.2">C2</text>
<text x="149.9" y="45.7">C4</text>
<text x="227.5" y="51">C7</text>
<text x="158.7" y="75.7">P5</text>
<text x="28.6" y="82.6">R23</text>
<text x="40.6" y="89.7">Q3</text>
<text x="116" y="87.3">D4</text>
<text x="40.6" y="92.8">SI2302</text>
<text x="116" y="90.3">LEDA</text>
<text x="100.5" y="100.3">R24</text>
<text x="29.7" y="125">S3</text>
<text x="45.9" y="137.8">R5</text>
<text x="119.9" y="141.3">R1</text>
<text x="176.4" y="141.3">R2</text>
<text x="183.4" y="141.3">R12</text>
<text x="351.4" y="142.7">R4</text>
<text x="345.5" y="147.5">16MHz</text>
<text x="345.8" y="144.5">X2</text>
<text x="29.7" y="155">S4</text>
<text x="144.6" y="153.3">DS3231</text>
<text x="112.9" y="158.9">R13</text>
<text x="45.9" y="167.8">R6</text>
<text x="244.6" y="163.7">LED5</text>
<text x="303.4" y="172.7">R18</text>
<text x="229.3" y="174.5">R20</text>
<text x="148.2" y="181.5">U1</text>
<text x="29.7" y="188.5">S1</text>
<text x="45.9" y="201.3">R14</text>
<text x="310.4" y="200.8">C1</text>
<text x="326.3" y="200.9">CH340C</text>
<text x="183.4" y="209.7">U4</text>
<text x="208.1" y="209.7">C6</text>
<text x="111.1" y="211.5">TP4056</text>
<text x="224" y="217.2">R8</text>
<text x="378.5" y="221.9">U5</text>
<text x="174.6" y="223.8">DW01A</text>
<text x="239.9" y="227.3">C8</text>
<text x="285.8" y="226">R15</text>
<text x="378.5" y="225.1">buzzer klj-5020</text>
<text x="114.7" y="230.9">U3</text>
<text x="359.8" y="231.2">R17</text>
<text x="158.8" y="234.4">R3</text>
<text x="300.2" y="238">R16</text>
<text x="22.4" y="245.3" transform="rotate(-90 22.4 245.3)">USB2</text>
<text x="65.3" y="243.2">C9</text>
<text x="188.7" y="241.4">FS8205A</text>
<text x="90" y="250.7">R11</text>
<text x="74.1" y="259.2">R10</text>
<text x="142.9" y="262.6">R9</text>
</g>
<g font-size="3.2" fill="#00f">
<text x="28.2" y="28.3">0</text>
<text x="28.2" y="24.8">0</text>
<text x="122.5" y="34.9">Vout</text>
<text x="132.3" y="33.5">2</text>
<text x="112.6" y="40.6">3</text>
<text x="117.1" y="42">Vin</text>
<text x="262.2" y="37">4</text>
<text x="262.2" y="40.6">6</text>
<text x="267.4" y="38.5">VCC</text>
<text x="267.4" y="42">VCC</text>
<text x="294.4" y="38.5">PC0</text>
<text x="294.4" y="42">PC1</text>
<text x="303.7" y="37">23</text>
<text x="303.7" y="40.6">24</text>
<text x="132.3" y="47.6">1</text>
<text x="260.2" y="44.1">18</text>
<text x="267.4" y="45.5">AVCC</text>
<text x="294.4" y="45.5">PC2</text>
<text x="303.7" y="44.1">25</text>
<text x="303.7" y="47.6">26</text>
<text x="122.5" y="49">GND</text>
<text x="260.2" y="51.2">19</text>
<text x="267.4" y="52.6">ADC6</text>
<text x="294.4" y="49">PC3</text>
<text x="294.4" y="52.6">PC4</text>
<text x="303.7" y="51.2">27</text>
<text x="260.2" y="54.7">22</text>
<text x="267.4" y="56.1">ADC7</text>
<text x="294.4" y="56.1">PC5</text>
<text x="294.4" y="59.6">PC6</text>
<text x="303.7" y="54.7">28</text>
<text x="303.7" y="58.2">29</text>
<text x="260.2" y="61.7">20</text>
<text x="267.4" y="63.1">AREF</text>
<text x="303.7" y="65.3">30</text>
<text x="260.2" y="68.8">12</text>
<text x="267.4" y="70.2">PB0</text>
<text x="294.2" y="66.7">PD0</text>
<text x="294.2" y="70.2">PD1</text>
<text x="303.7" y="68.8">31</text>
<text x="260.2" y="72.3">13</text>
<text x="260.2" y="75.8">14</text>
<text x="267.4" y="73.7">PB1</text>
<text x="267.4" y="77.3">PB2</text>
<text x="294.2" y="73.7">PD2</text>
<text x="294.2" y="77.3">PD3</text>
<text x="303.7" y="72.3">32</text>
<text x="303.7" y="75.8">1</text>
<text x="21.2" y="83.1">1k</text>
<text x="260.2" y="79.4">15</text>
<text x="260.2" y="82.9">16</text>
<text x="267.4" y="80.8">PB3</text>
<text x="294.2" y="80.8">PD4</text>
<text x="303.7" y="79.4">2</text>
<text x="303.7" y="82.9">9</text>
<text x="260.2" y="86.4">17</text>
<text x="262.2" y="90">7</text>
<text x="267.4" y="84.3">PB4</text>
<text x="267.4" y="87.8">PB5</text>
<text x="294.2" y="84.3">PD5</text>
<text x="294.2" y="87.8">PD6</text>
<text x="303.7" y="86.4">10</text>
<text x="303.7" y="90">11</text>
<text x="102.3" y="93.6">1k</text>
<text x="262.2" y="93.5">8</text>
<text x="267.4" y="91.4">PB6</text>
<text x="267.4" y="94.9">PB7</text>
<text x="294.2" y="91.4">PD7</text>
<text x="262.2" y="100.5">3</text>
<text x="267.4" y="102">GND</text>
<text x="260.2" y="107.6">21</text>
<text x="262.2" y="104.1">5</text>
<text x="267.4" y="105.5">GND</text>
<text x="267.4" y="109">GND</text>
<text x="47.6" y="142.9">2K</text>
<text x="124.7" y="148.2" transform="rotate(-90 124.7 148.2)">51K</text>
<text x="174.1" y="148.2" transform="rotate(-90 174.1 148.2)">51K</text>
<text x="188.2" y="148.2" transform="rotate(-90 188.2 148.2)">51K</text>
<text x="114.7" y="162.4">0</text>
<text x="227.5" y="167.9">1k</text>
<text x="48" y="173.1">2K</text>
<text x="298.1" y="171.3">1k</text>
<text x="313.5" y="172.9">2</text>
<text x="344.1" y="172.9">15</text>
<text x="313.5" y="176.4">3</text>
<text x="313.5" y="179.9">4</text>
<text x="317" y="174.6">TXD</text>
<text x="317" y="178.2">RXD</text>
<text x="333.7" y="178.2">RTS#</text>
<text x="334.4" y="174.6">R232</text>
<text x="344.1" y="179.9">13</text>
<text x="344.1" y="176.4">14</text>
<text x="298.1" y="180.3">1k R19</text>
<text x="313.5" y="183.4">5</text>
<text x="317" y="181.7">V3</text>
<text x="317" y="185.2">UD+</text>
<text x="333" y="185.2">DCD#</text>
<text x="333.4" y="181.7">DTR#</text>
<text x="344.1" y="183.4">12</text>
<text x="313.5" y="187">6</text>
<text x="313.5" y="190.5">7</text>
<text x="317" y="188.7">UD-</text>
<text x="336.5" y="188.7">RI#</text>
<text x="344.1" y="190.5">10</text>
<text x="344.1" y="187">11</text>
<text x="313.5" y="194">8</text>
<text x="317" y="192.3">NC</text>
<text x="317" y="195.8">NC</text>
<text x="333.2" y="192.3">DSR#</text>
<text x="333.7" y="195.8">CTS#</text>
<text x="344.1" y="194">9</text>
<text x="48" y="206.6">2K</text>
<text x="170.8" y="209.9">1</text>
<text x="310.4" y="205">100n</text>
<text x="170.8" y="213.4">2</text>
<text x="175.3" y="211.3">OD</text>
<text x="175.3" y="214.8">CSI</text>
<text x="98.5" y="218.7">4</text>
<text x="103" y="220.1">VCC</text>
<text x="123.5" y="220.1">BAT</text>
<text x="132.3" y="218.7">5</text>
<text x="170.8" y="217">3</text>
<text x="175.3" y="218.4">OC</text>
<text x="190.7" y="218.4">TD</text>
<text x="197.6" y="217">4</text>
<text x="98.5" y="229.3">8</text>
<text x="103" y="230.7">CE</text>
<text x="98.5" y="239.9">7</text>
<text x="132.3" y="239.9">1</text>
<text x="361.6" y="238.3">0</text>
<text x="103" y="241.3">CHRG</text>
<text x="121.3" y="241.3">TEMP</text>
<text x="177.8" y="241.7" transform="rotate(-90 177.8 241.7)">5</text>
<text x="184.9" y="241.7" transform="rotate(-90 184.9 241.7)">8</text>
<text x="195.8" y="245.2">3</text>
<text x="98.5" y="250.5">6</text>
<text x="103" y="251.9">STDBY</text>
<text x="120.7" y="251.9">PROG</text>
<text x="132.3" y="250.5">2</text>
<text x="172.3" y="248.7">6</text>
<text x="196.1" y="248.7">2</text>
<text x="172.3" y="252.2">7</text>
<text x="117.5" y="260.7" transform="rotate(-90 117.5 260.7)">GND</text>
<text x="184.9" y="258.5" transform="rotate(-90 184.9 258.5)">1</text>
<text x="191.9" y="258.5" transform="rotate(-90 191.9 258.5)">4</text>
<text x="116.1" y="265.2" transform="rotate(-90 116.1 265.2)">3</text>
</g>
<g font-size="3.2">
<text x="162" y="80.8">4</text>
<text x="162" y="87.8">2</text>
<text x="162" y="84.3">3</text>
<text x="162" y="91.4">1</text>
<text x="313.5" y="169.3">1</text>
<text x="317" y="171.1">GND</text>
<text x="135.8" y="189.1">DS3231</text>
<text x="197.6" y="209.9">6</text>
<text x="188.6" y="211.3">VSS</text>
</g>
<g font-size="3.2" fill="#8d2323">
<text x="359.5" y="134.1" transform="rotate(-90 359.5 134.1)">3</text>
<text x="369" y="142.9">2</text>
<text x="359.5" y="154.4" transform="rotate(-90 359.5 154.4)">1</text>
<text x="131.7" y="157">1</text>
<text x="131.7" y="160.5">2</text>
<text x="136.9" y="158.4">32KHZ</text>
<text x="136.9" y="161.9">VCC</text>
<text x="156.2" y="161.9">SDA</text>
<text x="156.8" y="158.4">SCL</text>
<text x="166.2" y="157">16</text>
<text x="166.2" y="160.5">15</text>
<text x="131.7" y="167.6">4</text>
<text x="131.7" y="164">3</text>
<text x="136.9" y="165.5">SQWINT</text>
<text x="154.5" y="165.5">VBAT</text>
<text x="166.2" y="164">14</text>
<text x="166.2" y="167.6">13</text>
<text x="131.7" y="171.1">5</text>
<text x="136.9" y="169">RST</text>
<text x="136.9" y="172.5">NC</text>
<text x="155.7" y="169">GND</text>
<text x="156.4" y="172.5">NC7</text>
<text x="166.2" y="171.1">12</text>
<text x="131.7" y="174.6">6</text>
<text x="131.7" y="178.2">7</text>
<text x="136.9" y="176">NC1</text>
<text x="136.9" y="179.6">NC2</text>
<text x="156.4" y="179.6">NC5</text>
<text x="156.4" y="176">NC6</text>
<text x="166.2" y="178.2">10</text>
<text x="166.2" y="174.6">11</text>
<text x="131.7" y="181.7">8</text>
<text x="136.9" y="183.1">NC3</text>
<text x="156.4" y="183.1">NC4</text>
<text x="166.2" y="181.7">9</text>
</g>
<g font-size="3.2" fill="#f00">
<text x="336.1" y="171.1">VCC</text>
<text x="344.1" y="169.3">16</text>
<text x="188" y="214.8">VDD</text>
<text x="197.6" y="213.4">5</text>
</g>
<g font-size="2.8" fill="#840000">
<text x="39.5" y="23.2">1</text>
<text x="91.2" y="23.2">34</text>
<text x="39.5" y="26.8">2</text>
<text x="47.3" y="24.6">TX</text>
<text x="47.3" y="28.1">RX</text>
<text x="83.4" y="28.1">NC</text>
<text x="83.4" y="24.6">NC</text>
<text x="91.2" y="26.8">33</text>
<text x="39.5" y="30.3">3</text>
<text x="39.5" y="33.8">4</text>
<text x="47.3" y="31.7">NC</text>
<text x="47.3" y="35.2">NC</text>
<text x="83.4" y="35.2">NC</text>
<text x="83.4" y="31.7">NC</text>
<text x="91.2" y="33.8">31</text>
<text x="91.2" y="30.3">32</text>
<text x="39.5" y="37.4">5</text>
<text x="39.5" y="40.9">6</text>
<text x="47.3" y="38.7">NC</text>
<text x="83.4" y="38.7">NC</text>
<text x="91.2" y="37.4">30</text>
<text x="91.2" y="40.9">29</text>
<text x="39.5" y="44.4">7</text>
<text x="39.5" y="47.9">8</text>
<text x="47.3" y="42.2">NC</text>
<text x="47.3" y="45.8">NC</text>
<text x="83.4" y="45.8">NC</text>
<text x="83.4" y="42.2">NC</text>
<text x="91.2" y="47.9">27</text>
<text x="91.2" y="44.4">28</text>
<text x="39.5" y="51.5">9</text>
<text x="47.3" y="49.3">NC</text>
<text x="47.3" y="52.8">NC</text>
<text x="81.7" y="52.8">KEY</text>
<text x="83.4" y="49.3">NC</text>
<text x="91.2" y="51.5">26</text>
<text x="39.5" y="55">10</text>
<text x="39.5" y="58.5">11</text>
<text x="47.3" y="56.4">NC</text>
<text x="47.3" y="59.9">RESET</text>
<text x="81.7" y="59.9">LED</text>
<text x="83.4" y="56.4">NC</text>
<text x="91.2" y="58.5">24</text>
<text x="91.2" y="55">25</text>
<text x="39.5" y="62.1">12</text>
<text x="39.5" y="65.6">13</text>
<text x="47.3" y="63.4">+3V3</text>
<text x="83.4" y="63.4">NC</text>
<text x="91.2" y="65.6">22</text>
<text x="91.2" y="62.1">23</text>
<text x="47.3" y="66.9">GND</text>
<text x="56" y="67.7" transform="rotate(-90 56 67.7)">NC</text>
<text x="59.5" y="67.7" transform="rotate(-90 59.5 67.7)">NC</text>
<text x="63.1" y="67.7" transform="rotate(-90 63.1 67.7)">NC</text>
<text x="66.6" y="67.7" transform="rotate(-90 66.6 67.7)">NC</text>
<text x="70.1" y="67.7" transform="rotate(-90 70.1 67.7)">NC</text>
<text x="73.6" y="67.7" transform="rotate(-90 73.6 67.7)">NC</text>
<text x="77.2" y="67.7" transform="rotate(-90 77.2 67.7)">NC</text>
<text x="80.7" y="67.7" transform="rotate(-90 80.7 67.7)">GND</text>
<text x="81.7" y="66.9">GND</text>
<text x="54.6" y="75.5" transform="rotate(-90 54.6 75.5)">14</text>
<text x="58.2" y="75.5" transform="rotate(-90 58.2 75.5)">15</text>
<text x="61.7" y="75.5" transform="rotate(-90 61.7 75.5)">16</text>
<text x="65.2" y="75.5" transform="rotate(-90 65.2 75.5)">17</text>
<text x="68.8" y="75.5" transform="rotate(-90 68.8 75.5)">18</text>
<text x="72.3" y="75.5" transform="rotate(-90 72.3 75.5)">19</text>
<text x="75.8" y="75.5" transform="rotate(-90 75.8 75.5)">20</text>
<text x="79.3" y="75.5" transform="rotate(-90 79.3 75.5)">21</text>
</g>
<g font-size="2.8">
<text x="30.7" y="232.8">GND</text>
<text x="30.7" y="236.4">VUSB</text>
<text x="30.7" y="239.9">D-</text>
<text x="30.7" y="243.4">D+</text>
<text x="30.7" y="246.9">USBID</text>
</g>
<g font-size="2.5" fill="#00f">
<text x="206.4" y="218.1">100nF</text>
<text x="254" y="216.4">B+</text>
<text x="224" y="223.5">100</text>
<text x="238.1" y="230.5">10uF</text>
<text x="284" y="231.4">6.8K</text>
<text x="154.3" y="236.4" transform="rotate(-90 154.3 236.4)">1k</text>
<text x="254" y="237.6">B-</text>
<text x="299.9" y="240.2">2.2K</text>
<text x="79.4" y="254.4" transform="rotate(-90 79.4 254.4)">1K</text>
<text x="92.6" y="256.1" transform="rotate(-90 92.6 256.1)">1K</text>
<text x="145.5" y="269" transform="rotate(-90 145.5 269)">1.2k</text>
</g>
<g font-size="2.1" fill="#a54b4b">
<text x="202.8" y="24.3">1</text>
<text x="202.8" y="31.4">1</text>
<text x="202.8" y="38.4">1</text>
<text x="202.8" y="45.5">1</text>
<text x="202.8" y="52.5">1</text>
<text x="202.8" y="59.6">1</text>
<text x="382.7" y="82.5">1</text>
<text x="382.7" y="89.6">1</text>
<text x="382.7" y="96.6">1</text>
<text x="382.7" y="103.7">1</text>
<text x="264.5" y="220.1">1</text>
<text x="264.5" y="241.3">1</text>
</g>
<g font-size="1.8" fill="#00f">
<text x="376.4" y="232.8">1</text>
<text x="376.4" y="239.9">2</text>
<text x="379.9" y="234.2">VCC</text>
<text x="379.9" y="241.3">GND</text>
</g>
<g font-size="1.4" fill="#238d23">
<text x="32.1" y="88.5">G</text>
<text x="36.3" y="85.4">D</text>
<text x="36.3" y="92.8">S</text>
</g>
</svg>
